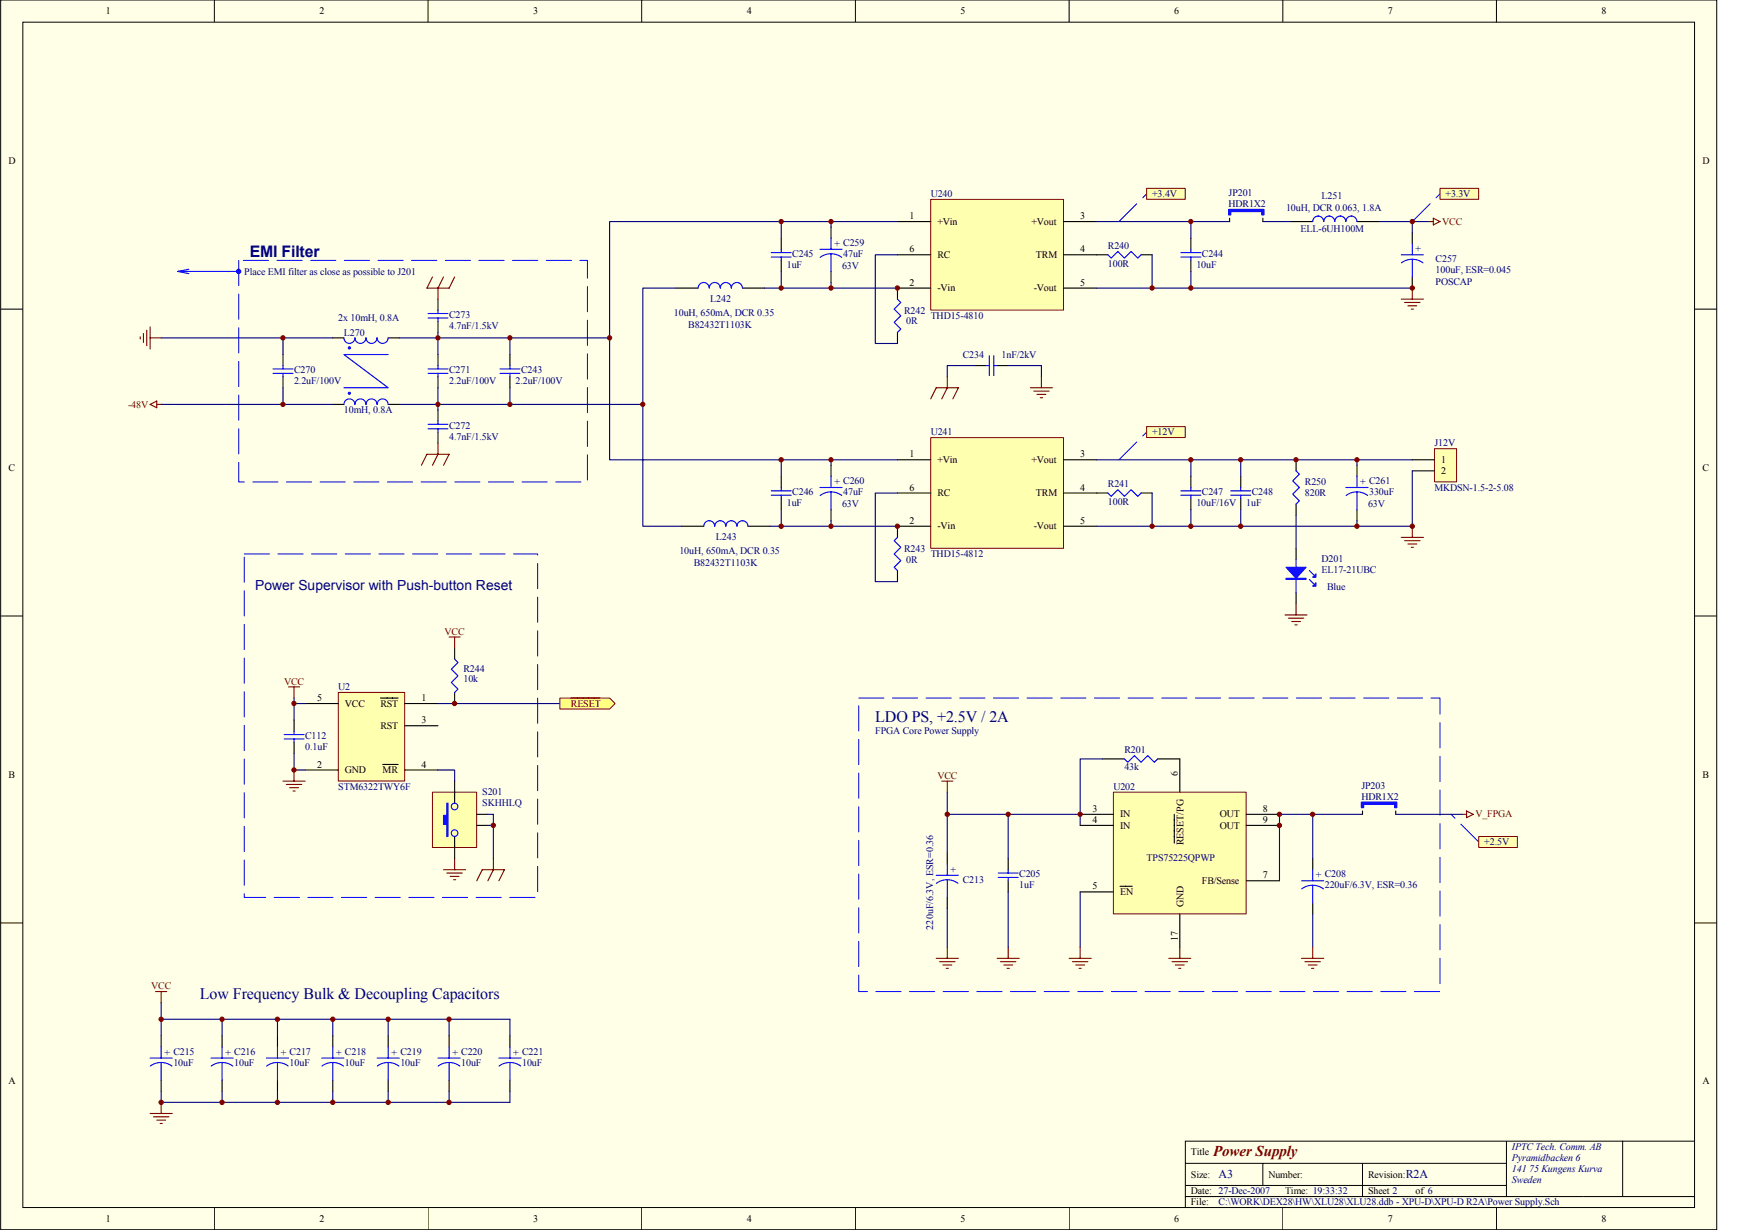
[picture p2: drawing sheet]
<svg xmlns="http://www.w3.org/2000/svg" width="420mm" height="297mm" viewBox="0 0 420 297" stroke-linecap="round" stroke-linejoin="round" font-family="sans-serif">
<path d="M.2 0h414.3v297h-414.3z" fill="#ffffe8"/>
<g fill="none" stroke="#000" stroke-width=".24">
<path d="M.2 0h414.3v297h-414.3zM5.5 5.4h403.7v286.2h-403.7zM51.8 0v5.4M103.4 0v5.4M154.9 0v5.4M206.6 0v5.4M258.2 0v5.4M309.8 0v5.4M361.3 0v5.4M.2 74.7h5.3M409.2 74.7h5.4M.2 148.8h5.3"/>
<path d="M409.2 148.8h5.4M.2 222.9h5.3M409.2 222.9h5.4M363.8 275.6v13.4M391.8 275.6h-105.6v16M409.2 275.6h-17.4v13.4M51.8 291.6v5.4M103.4 291.6v5.4M154.9 291.6v5.4M206.6 291.6v5.4M258.2 291.6v5.4M286.2 280.9h77.6"/>
<path d="M286.2 289h123M286.2 286.3h77.6M304.9 280.9v5.4M309.8 291.6v5.4M329 280.9v8.1M361.3 291.6v5.4"/>
</g>
<g fill="none" stroke="#000" stroke-width=".27">
<path d="M266.2 183.3h5.3M279.5 183.3h5.4M228.7 206v2.7M228.7 216.7v2.7M243.4 207.3v2.7M243.4 212.7v2.7M317 207.3v2.7M317 218.1v2.6M38.9 250.2v2.6M53.6 250.2v2.6M67 250.2v2.6M80.4 250.2v2.6"/>
<path d="M93.7 250.2v2.6M108.4 250.2v2.6M123.1 250.2v2.6M38.9 260.9v2.6M53.6 260.9v2.6M67 260.9v2.6M80.4 260.9v2.6M93.7 260.9v2.6M108.4 260.9v2.6M123.1 260.9v2.6"/>
</g>
<g fill="none" stroke="#00f" stroke-width=".27">
<path d="M271.5 183.3l.8 .8 1.6-1.6 1.6 1.6 1.6-1.6 1.6 1.6 .8-.8M226.1 211.4h5.3M226.1 213.3a4.3 4.3 0 0 1 5.2 0M228.7 208.7v2.7M228.7 212.4v4.3M241 210.8h4.9M241 211.9h4.9M243.4 210v.8M243.4 211.9v.8M314.3 212.7h5.3M314.3 214.7a4.4 4.4 0 0 1 5.3 0M317 210v2.7"/>
<path d="M317 213.8v4.3M36.2 255.5h5.4M36.3 257.5a4.4 4.4 0 0 1 5.2 0M38.9 252.8v2.7M38.9 256.6v4.3M51 255.5h5.3M51 257.5a4.3 4.3 0 0 1 5.2 0M53.6 252.8v2.7M53.6 256.6v4.3M64.3 255.5h5.4M64.4 257.5a4.3 4.3 0 0 1 5.2 0M67 252.8v2.7"/>
<path d="M67 256.6v4.3M77.7 255.5h5.3M77.7 257.5a4.3 4.3 0 0 1 5.2 0M80.4 252.8v2.7M80.4 256.6v4.3M91.1 255.5h5.3M91.1 257.5a4.3 4.3 0 0 1 5.2 0M93.7 252.8v2.7M93.7 256.6v4.3M105.8 255.5h5.3M105.8 257.5a4.4 4.4 0 0 1 5.2 0M108.4 252.8v2.7"/>
<path d="M108.4 256.6v4.3M120.5 255.5h5.3M120.5 257.5a4.3 4.3 0 0 1 5.2 0M123.1 252.8v2.7M123.1 256.6v4.3"/>
</g>
<g fill="none" stroke="#000080" stroke-width=".27">
<path d="M228.7 191.3v5.4M243.4 196.7h17.4v2.6M243.4 196.7h-14.7v9.3M243.4 196.7v10.6M317 196.7v10.6M329 196.7h-20v2.6M228.7 219.4v9.4M243.4 215.4v13.4M260.8 215.4v13.4M317 220.7v8.1M38.9 246.1h84.2v4.1M38.9 242.1v8.1"/>
<path d="M53.6 246.1v4.1M67 246.1v4.1M80.4 246.1v4.1M93.7 246.1v4.1M108.4 246.1v4.1M38.9 263.5v2.7h84.2v-2.7M53.6 263.5v2.7M67 263.5v2.7M80.4 263.5v2.7M93.7 263.5v2.7M108.4 263.5v2.7"/>
</g>
<g fill="none" stroke="#800000" stroke-width=".27">
<path d="M227.4 188.6h2.7M228.7 188.6v2.7M353.1 196.7h1M354.1 195.9l1.6 .8-1.6 .8zM37.6 239.5h2.7M38.9 239.5v2.6M226.1 231.4h5.3M226.9 232.2h3.7M227.7 233h2.1M228.5 233.8h.5M228.7 228.8v2.6M240.8 231.4h5.3"/>
<path d="M241.6 232.2h3.7M242.4 233h2.1M243.2 233.8h.5M243.4 228.8v2.6M258.2 231.4h5.3M259 232.2h3.7M259.8 233h2.1M260.6 233.8h.5M260.8 228.8v2.6M282.2 231.4h5.4M283 232.2h3.8M283.8 233h2.2"/>
<path d="M284.6 233.8h.5M284.9 228.8v2.6M314.3 231.4h5.3M315.1 232.2h3.7M315.9 233h2.1M316.7 233.8h.5M317 228.8v2.6M36.2 268.9h5.4M37.1 269.7h3.7M37.9 270.5h2.1M38.7 271.3h.5M38.9 266.2v2.7"/>
</g>
<path d="M268.9 191.3h32v29.4h-32z" fill="#ffffb0"/>
<path d="M268.8 191.3h32.1v29.4h-32.1z" fill="none" stroke="#800000" stroke-width=".24"/>
<path d="M260.8 196.7h8M260.8 199.3h8M283.6 196.7v6.9M284.9 183.3v8M300.9 196.7h8.1M300.9 199.3h8.1M260.8 215.4h8M270.5 214h2.9M300.9 212.7h8.1M284.9 220.7v8.1" fill="none" stroke="#000" stroke-width=".27"/>
<path d="M266.2 183.3h-5.4v13.4" fill="none" stroke="#000080" stroke-width=".27"/>
<path d="M207.4 168.6h140.3v70.9h-140.3v-70.9M357.1 203.3l-6.7-6.6" fill="none" stroke="#00f" stroke-width=".24" stroke-dasharray="6.1 2"/>
<path d="M357.1 202h9.3v2.7h-9.3z" fill="#ffffb0"/>
<path d="M357.1 202h9.3v2.7h-9.3z" fill="none" stroke="#800000" stroke-width=".24"/>
<path d="M309 199.3v13.4" fill="none" stroke="#000080" stroke-width=".27"/>
<path d="M224.8 48.2h32v26.7h-32z" fill="#ffffb0"/>
<path d="M224.7 48.2h32.1v26.7h-32.1z" fill="none" stroke="#800000" stroke-width=".24"/>
<g fill="none" stroke="#000" stroke-width=".27">
<path d="M216.7 53.5h8M256.8 53.5h8M287.6 57.5v2.7M311.6 53.5h5.4M327.7 53.5h5.3M341 56.2v2.7M163.2 69.6h5.4M179.3 69.6h5.3M216.7 61.5h8M216.7 69.6h8M256.8 61.5h8M256.8 69.6h8"/>
<path d="M287.6 62.9v2.7M341 66.9v2.7M123.1 85.6v2.7M123.1 91v2.6"/>
</g>
<g fill="none" stroke="#00f" stroke-width=".27">
<path d="M317 53.5a1.32 1.32 0 0 1 1.3-1.3 1.32 1.32 0 0 1 1.3 1.3 1.33 1.33 0 0 1 1.4-1.3 1.33 1.33 0 0 1 1.3 1.3 1.33 1.33 0 0 1 1.3-1.3 1.33 1.33 0 0 1 1.4 1.3 1.34 1.34 0 0 1 1.3-1.3 1.34 1.34 0 0 1 1.3 1.3M341 58.9v2.6M168.6 69.6a1.33 1.33 0 0 1 1.3-1.4 1.33 1.33 0 0 1 1.3 1.4 1.33 1.33 0 0 1 1.4-1.4 1.33 1.33 0 0 1 1.3 1.4 1.33 1.33 0 0 1 1.3-1.4 1.33 1.33 0 0 1 1.4 1.4 1.34 1.34 0 0 1 1.3-1.4 1.34 1.34 0 0 1 1.4 1.4M285.1 62.1h4.9M285.1 61h4.9M287.6 60.2v.8M287.6 62.1v.8M338.4 61.5h5.3M338.4 63.5a4.3 4.3 0 0 1 5.2 0M341 62.6v4.3M120.7 90.2h4.8M120.7 89.1h4.8"/>
<path d="M123.1 88.3v.8M123.1 90.2v.8"/>
</g>
<path d="M160.6 53.5h56.1M287.6 53.5v4M333 53.5h12M184.6 69.6h32.1M287.6 65.6v4M123.1 81.6v4M123.1 93.6v4.1" fill="none" stroke="#000080" stroke-width=".27"/>
<path d="M345 53.5h1.1M346.1 52.7l1.6 .8-1.6 .8z" fill="none" stroke="#800000" stroke-width=".27"/>
<path d="M341 53.5l6.7-6.7" fill="none" stroke="#00f" stroke-width=".24" stroke-dasharray="6.1 2"/>
<path d="M347.7 45.5h9.3v2.6h-9.3z" fill="#ffffb0"/>
<path d="M347.7 45.5h9.3v2.6h-9.3z" fill="none" stroke="#800000" stroke-width=".24"/>
<g fill="none" stroke="#000080" stroke-width=".27">
<path d="M188.6 53.5v4M264.8 53.5h32.1M304.9 53.5h6.7M341 53.5v2.7M188.6 65.6v4M264.8 69.6h76.2M278.2 61.5v8.1M38.9 81.6h41.5M38.9 97.7h41.5M68.3 81.6v4M68.3 93.6v4.1M96.4 81.6h50.8"/>
<path d="M96.4 97.7h58.8M105.8 80.3v5.3M105.8 93.6v5.4M337 196.7h16.1"/>
</g>
<g fill="none" stroke="#800000" stroke-width=".27">
<path d="M35.4 79.7v3.8M36.2 78.9v5.4M104.4 66.9l-1.3 2.7h5.3l1.4-2.7M107.1 66.9l-1.3 2.7v2.6M338.4 72.2h5.3M339.2 73h3.7M340 73.9h2.1M340.8 74.7h.5M341 69.6v2.6M33.9 81.3v.6M34.6 80.5v2.2M36.2 81.6h2.7"/>
<path d="M36.2 97.7l1.7-.8v1.6zM37.9 97.7h1M101.8 112.4l1.3-2.7h5.3l-1.3 2.7M105.8 107v2.7l-1.4 2.7"/>
</g>
<path d="M270.2 53.5l6.7-6.7M57.6 62.9v53.5h84.2v-53.5h-84.2" fill="none" stroke="#00f" stroke-width=".24" stroke-dasharray="6.1 2"/>
<g fill="none" stroke="#000" stroke-width=".27">
<path d="M188.6 57.5v2.7M296.9 52.7v.8M304.9 52.7v.8M105.8 72.2v2.7M105.8 77.6v2.7M188.6 62.9v2.7M264.8 61.5h2.7M275.5 61.5h2.7M68.3 85.6v2.7M68.3 91v2.6M80.4 97.7h2.6M80.4 81.6h2.6"/>
<path d="M93.7 97.7h2.7M93.7 81.6h2.7M105.8 85.6v2.7M105.8 91v2.6M105.8 99v2.7M105.8 104.4v2.6M329 195.9v.8M337 195.9v.8"/>
</g>
<g fill="none" stroke="#00f" stroke-width=".27">
<path d="M42.9 65.6l2.7 .5M45.6 65l-2.7 .6h14.7M103.4 75.7h4.8M103.4 76.8h4.8M105.8 74.9v.8M105.8 76.8v.8M186.2 62.1h4.8M186.2 61h4.8M188.6 60.2v.8M188.6 62.1v.8M267.5 61.5l.8 .8 1.6-1.6 1.6 1.6 1.6-1.6 1.6 1.6 .8-.8M65.9 89.1h4.8"/>
<path d="M65.9 90.2h4.8M68.3 88.3v.8M68.3 90.2v.8M83 97.6a1.33 1.33 0 0 1 1.4-1.3 1.33 1.33 0 0 1 1.3 1.3 1.33 1.33 0 0 1 1.3-1.3 1.33 1.33 0 0 1 1.4 1.3 1.33 1.33 0 0 1 1.3-1.3 1.33 1.33 0 0 1 1.3 1.3M83 81.6a1.32 1.32 0 0 0 1.4 1.3 1.32 1.32 0 0 0 1.3-1.3 1.34 1.34 0 0 0 1.3 1.3 1.34 1.34 0 0 0 1.4-1.3 1.33 1.33 0 0 0 1.3 1.3 1.33 1.33 0 0 0 1.3-1.3M91.1 97.6a1.32 1.32 0 0 1 1.3-1.3 1.32 1.32 0 0 1 1.3 1.3M91.1 81.6a1.32 1.32 0 0 0 1.3 1.3 1.32 1.32 0 0 0 1.3-1.3M93.7 85.6h-10.7l10.7 8h-10.7M103.4 89.1h4.8M103.4 90.2h4.8M105.8 88.3v.8M105.8 90.2v.8"/>
<path d="M103.4 102.5h4.8M103.4 103.5h4.8M105.8 101.7v.8M105.8 103.5v.9"/>
</g>
<circle cx="57.6" cy="65.5" r=".52" fill="#00f" stroke="#00f" stroke-width=".24"/>
<g fill="#00f" stroke="#00f" stroke-width=".27">
<path d="M328.7 193.7h8.6v1.4h-.5v-.9h-7.5v.9h-.6z" fill-rule="evenodd"/>
<path d="M296.7 50.6h8.5v1.3h-.5v-.8h-7.5v.8h-.5z" fill-rule="evenodd"/>
<circle cx="84.4" cy="95" r=".25"/>
<circle cx="84.4" cy="84" r=".25"/>
</g>
<path d="M276.9 45.5h9.3v2.6h-9.3z" fill="#ffffb0"/>
<path d="M276.9 45.5h9.3v2.6h-9.3z" fill="none" stroke="#800000" stroke-width=".24"/>
<path d="M224.7 96.3l1.4-2.7h5.3l-1.3 2.7M228.7 91v2.6l-1.3 2.7M248.8 93.6h5.3M249.6 94.4h3.7M250.4 95.2h2.1M251.2 96.1h.5M251.5 91v2.6" fill="none" stroke="#800000" stroke-width=".27"/>
<path d="M200.7 54.8v2.7M200.7 65.6v2.6M235.4 88.3h2.7M240.8 88.3h2.6" fill="none" stroke="#000" stroke-width=".27"/>
<path d="M200.7 57.5v2.7M198 60.2h5.3M198 62.1a4.3 4.3 0 0 1 5.3 0M200.7 61.3v4.3M238.1 88.3h.8M238.9 85.9v4.8M240 88.3h.8M240 85.9v4.8" fill="none" stroke="#00f" stroke-width=".27"/>
<path d="M200.7 53.5v1.3M200.7 68.2v1.4M235.4 88.3h-6.7v2.7M243.4 88.3h8.1v2.7" fill="none" stroke="#000080" stroke-width=".27"/>
<path d="M224.8 105.7h32v26.7h-32z" fill="#ffffb0"/>
<path d="M224.7 105.7h32.1v26.7h-32.1z" fill="none" stroke="#800000" stroke-width=".24"/>
<path d="M216.7 111h8M216.7 119.1h8M256.8 111h8M256.8 119.1h10.7M275.5 119.1h2.7M287.6 115v2.7M216.7 127.1h8M256.8 127.1h8M287.6 120.4v2.7" fill="none" stroke="#000" stroke-width=".27"/>
<path d="M267.5 119.1l.8 .8 1.6-1.6 1.6 1.6 1.6-1.6 1.6 1.6 .8-.8M285.1 119.6h4.9M285.1 118.5h4.9M287.6 117.7v.8M287.6 119.6v.8" fill="none" stroke="#00f" stroke-width=".27"/>
<path d="M278.2 119.1v8M287.6 111v4M287.6 123.1v4" fill="none" stroke="#000080" stroke-width=".27"/>
<path d="M270.2 111l6.7-6.6" fill="none" stroke="#00f" stroke-width=".24" stroke-dasharray="6.1 2"/>
<path d="M276.9 103h9.3v2.7h-9.3z" fill="#ffffb0"/>
<path d="M276.9 103h9.3v2.7h-9.3z" fill="none" stroke="#800000" stroke-width=".24"/>
<g fill="none" stroke="#000" stroke-width=".27">
<path d="M216.7 69.6v2.6M216.7 80.3v2.7M188.6 115v2.7M200.7 112.4v2.6M299.6 115v2.7M327.7 112.4v2.6M164.6 127.1h5.3M180.6 127.1h5.4M188.6 120.4v2.7M200.7 123.1v2.7M216.7 127.1v2.7M216.7 137.8v2.7"/>
<path d="M299.6 120.4v2.7M327.7 123.1v2.7"/>
</g>
<g fill="none" stroke="#00f" stroke-width=".27">
<path d="M216.7 72.2l.8 .8-1.6 1.7 1.6 1.6-1.6 1.6 1.6 1.6-.8 .8M186.2 119.6h4.8M186.2 118.5h4.8M188.6 117.7v.8M188.6 119.6v.8M198 117.7h5.3M198 119.7a4.3 4.3 0 0 1 5.3 0M200.7 115v2.7M200.7 118.8v4.3M297.2 119.6h4.8M297.2 118.5h4.8M299.6 117.7v.8"/>
<path d="M299.6 119.6v.8M325 117.7h5.3M325 119.7a4.3 4.3 0 0 1 5.3 0M327.7 115v2.7M327.7 118.8v4.3M169.9 127.1a1.32 1.32 0 0 1 1.4-1.3 1.32 1.32 0 0 1 1.3 1.3 1.33 1.33 0 0 1 1.3-1.3 1.33 1.33 0 0 1 1.3 1.3 1.34 1.34 0 0 1 1.4-1.3 1.34 1.34 0 0 1 1.3 1.3 1.33 1.33 0 0 1 1.4-1.3 1.33 1.33 0 0 1 1.3 1.3M216.7 129.8l-.8 .8 1.6 1.6-1.6 1.6 1.6 1.6-1.6 1.6 .8 .8"/>
</g>
<g fill="none" stroke="#000080" stroke-width=".27">
<path d="M160.6 53.5h-13.4v57.5h41.4M163.2 69.6h-8v57.5h9.4M216.7 61.5h-5.3v21.5h5.3M188.6 111v4M188.6 111h28.1M200.7 111v1.4M216.7 119.1h-5.3v21.4h5.3M264.8 111h76.2M299.6 111v4M327.7 111v1.4M186 127.1h30.7M188.6 123.1v4"/>
<path d="M200.7 125.8v1.3M264.8 127.1h76.2M299.6 123.1v4M327.7 125.8v1.3"/>
</g>
<path d="M338.4 129.8h5.3M339.2 130.6h3.7M340 131.4h2.1M340.8 132.2h.5M341 127.1v2.7" fill="none" stroke="#800000" stroke-width=".27"/>
<path d="M346.4 108.4h5.3v8h-5.3z" fill="#ffffb0"/>
<path d="M346.4 108.4h5.3v8h-5.3z" fill="none" stroke="#800000" stroke-width=".24"/>
<path d="M313 111v2.7M341 111h5.4M341 113.7h5.4M313 121.7v2.7M313 132.4v2.7M313 143.2v2.6" fill="none" stroke="#000" stroke-width=".27"/>
<path d="M341 113.7v13.4M313 124.4v8M105.8 185.9h4v2.7" fill="none" stroke="#000080" stroke-width=".27"/>
<path d="M313 113.7l.8 .8-1.6 1.6 1.6 1.6-1.6 1.6 1.6 1.6-.8 .8M313 135.1v8.1M316.2 139.9l1 1.1M316.2 137.8l1 1.1" fill="none" stroke="#00f" stroke-width=".27"/>
<g fill="#00f" stroke="#00f" stroke-width=".27">
<path d="M310.5 137h4.9l-2.4 2.7z"/>
<path d="M317.8 140.7v.8h-.8z"/>
<path d="M317.8 138.6v.8h-.8z"/>
<path d="M310.5 139.7h4.9v.2h-4.9z" fill-rule="evenodd"/>
</g>
<path d="M310.3 148.5h5.3M311.1 149.3h3.7M311.9 150.1h2.1M312.7 150.9h.5M313 145.8v2.7M107.1 210h5.3M107.9 210.8h3.7M108.7 211.6h2.1M109.5 212.4h.5M109.8 207.3v2.7" fill="none" stroke="#800000" stroke-width=".27"/>
<g fill="#800000" stroke="#800000" stroke-width=".24">
<circle cx="38.9" cy="266.2" r=".53"/>
<circle cx="38.9" cy="246.1" r=".53"/>
<circle cx="93.7" cy="266.2" r=".53"/>
<circle cx="67" cy="246.1" r=".53"/>
<circle cx="67" cy="266.2" r=".53"/>
<circle cx="53.6" cy="246.1" r=".53"/>
<circle cx="53.6" cy="266.2" r=".53"/>
<circle cx="108.4" cy="266.2" r=".53"/>
<circle cx="108.4" cy="246.1" r=".53"/>
<circle cx="93.7" cy="246.1" r=".53"/>
<circle cx="80.4" cy="246.1" r=".53"/>
<circle cx="80.4" cy="266.2" r=".53"/>
<circle cx="260.8" cy="196.6" r=".52"/>
<circle cx="243.4" cy="196.6" r=".52"/>
<circle cx="308.9" cy="199.3" r=".53"/>
<circle cx="308.9" cy="196.6" r=".52"/>
<circle cx="317" cy="196.6" r=".52"/>
<circle cx="228.7" cy="196.6" r=".52"/>
<circle cx="216.7" cy="69.6" r=".53"/>
<circle cx="123.1" cy="81.6" r=".53"/>
<circle cx="123.1" cy="97.7" r=".52"/>
<circle cx="287.5" cy="53.5" r=".52"/>
<circle cx="287.5" cy="69.6" r=".53"/>
<circle cx="341" cy="69.6" r=".53"/>
<circle cx="341" cy="53.5" r=".52"/>
<circle cx="68.3" cy="81.6" r=".53"/>
<circle cx="68.3" cy="97.7" r=".52"/>
<circle cx="155.2" cy="97.7" r=".52"/>
<circle cx="147.2" cy="81.6" r=".53"/>
<circle cx="105.7" cy="81.6" r=".53"/>
<circle cx="105.7" cy="97.7" r=".52"/>
<circle cx="188.6" cy="53.5" r=".52"/>
<circle cx="188.6" cy="69.6" r=".53"/>
<circle cx="278.2" cy="69.6" r=".53"/>
<circle cx="200.7" cy="53.5" r=".52"/>
<circle cx="200.7" cy="69.6" r=".53"/>
<circle cx="216.7" cy="127.1" r=".53"/>
<circle cx="287.5" cy="111" r=".52"/>
<circle cx="287.5" cy="127.1" r=".53"/>
<circle cx="278.2" cy="127.1" r=".53"/>
<circle cx="200.7" cy="111" r=".52"/>
<circle cx="200.7" cy="127.1" r=".53"/>
<circle cx="188.6" cy="111" r=".52"/>
<circle cx="188.6" cy="127.1" r=".53"/>
<circle cx="299.6" cy="111" r=".52"/>
<circle cx="299.6" cy="127.1" r=".53"/>
<circle cx="341" cy="127.1" r=".53"/>
<circle cx="327.7" cy="111" r=".52"/>
<circle cx="327.7" cy="127.1" r=".53"/>
</g>
<path d="M104.4 191.3h10.7v13.4h-10.7z" fill="#ffffb0"/>
<path d="M104.4 191.3h10.7v13.4h-10.7z" fill="none" stroke="#800000" stroke-width=".24"/>
<path d="M109.8 188.6v5.4M115.1 199.3h2.7M115.1 196.7h2.7M109.8 202v5.3" fill="none" stroke="#000" stroke-width=".27"/>
<path d="M107.9 194h.3v8h-.3v-2.9h-.8v-2.2h.8z" fill-rule="evenodd" fill="#00f" stroke="#00f" stroke-width=".27"/>
<g fill="none" stroke="#00f" stroke-width=".27">
<circle cx="109.8" cy="194.8" r=".8"/>
<circle cx="109.8" cy="201.2" r=".8"/>
</g>
<path d="M115.1 212.7l1.3-2.7h5.4l-1.3 2.7M119.1 207.3v2.7l-1.3 2.7" fill="none" stroke="#800000" stroke-width=".27"/>
<path d="M117.8 196.7h1.3v10.6M117.8 199.3h1.3" fill="none" stroke="#000080" stroke-width=".27"/>
<path d="M59 133.8h70.8v82.9h-70.8v-82.9" fill="none" stroke="#00f" stroke-width=".24" stroke-dasharray="6.1 2"/>
<path d="M81.7 167.2h16v21.4h-16z" fill="#ffffb0"/>
<path d="M81.7 167.2h16v21.4h-16z" fill="none" stroke="#800000" stroke-width=".24"/>
<path d="M71 173.9v2.7M71 179.3v2.6M73.7 169.9h8M91.9 168.6h4.2M97.7 169.9h8.1M97.7 175.3h8.1M73.7 185.9h8M92.4 184.6h3.7M97.7 185.9h8.1" fill="none" stroke="#000" stroke-width=".27"/>
<path d="M71 168.6v1.3h2.7M71 169.9v4M105.8 169.9h29.4M71 181.9v4h2.7" fill="none" stroke="#000080" stroke-width=".27"/>
<path d="M69.7 165.9h2.6M71 165.9v2.7M68.3 188.6h5.4M69.1 189.4h3.8M69.9 190.2h2.2M70.7 191h.6M71 185.9v2.7" fill="none" stroke="#800000" stroke-width=".27"/>
<path d="M68.6 177.4h4.8M68.6 178.5h4.8M71 176.6v.8M71 178.5v.8" fill="none" stroke="#00f" stroke-width=".27"/>
<g fill="#800000" stroke="#800000" stroke-width=".24">
<circle cx="119.1" cy="199.3" r=".53"/>
<circle cx="71" cy="185.9" r=".52"/>
<circle cx="71" cy="169.9" r=".53"/>
</g>
<path d="M135.2 168.6h12l1.3 1.3-1.3 1.3h-12z" fill-rule="evenodd" fill="#ffff80" stroke="#800000" stroke-width=".24"/>
<path d="M108.4 153.8h2.7M109.8 153.8v2.7M137.8 168.6h7" fill="none" stroke="#800000" stroke-width=".27"/>
<path d="M109.8 156.5v2.7M109.8 167.2v2.7" fill="none" stroke="#000" stroke-width=".27"/>
<path d="M109.8 159.2l.8 .8-1.6 1.6 1.6 1.6-1.6 1.6 1.6 1.6-.8 .8" fill="none" stroke="#00f" stroke-width=".27"/>
<g fill="#800000" stroke="#800000" stroke-width=".24">
<circle cx="109.8" cy="169.9" r=".53"/>
<circle cx="312.9" cy="111" r=".52"/>
</g>
<g font-size="3.9" fill="#000080">
<text x="211.4" y="174.4">LDO PS, +2.5V / 2A</text>
<text x="48.3" y="241.3">Low Frequency Bulk &amp; Decoupling Capacitors</text>
</g>
<text font-size="3.8" fill="#000080" x="60.3" y="62.1">EMI Filter</text>
<text font-size="3.6" fill="#800000" x="292.9" y="279.1">Power Supply</text>
<text font-size="3.4" fill="#000080" x="61.6" y="142.4">Power Supervisor with Push-button Reset</text>
<g font-size="2.9" fill="#000080">
<text x="294.2" y="284.5">A3</text>
<text x="339.4" y="284.5">R2A</text>
</g>
<g font-size="2.4">
<text x="25.6" y="3.4">1</text>
<text x="77.2" y="3.4">2</text>
<text x="128.7" y="3.4">3</text>
<text x="180.3" y="3.4">4</text>
<text x="232" y="3.4">5</text>
<text x="283.6" y="3.4">6</text>
<text x="335.1" y="3.4">7</text>
<text x="386.7" y="3.4">8</text>
<text x="2" y="39.6">D</text>
<text x="411.1" y="39.6">D</text>
<text x="219.7" y="52.9">1</text>
<text x="260.8" y="52.9">3</text>
<text x="226.3" y="54.3">+Vin</text>
<text x="249.1" y="54.3">+Vout</text>
<text x="219.7" y="61">6</text>
<text x="226.3" y="62.3">RC</text>
<text x="250.1" y="62.3">TRM</text>
<text x="260.8" y="61">4</text>
<text x="219.7" y="69">2</text>
<text x="226.3" y="70.3">-Vin</text>
<text x="249.6" y="70.3">-Vout</text>
<text x="260.8" y="69">5</text>
<text x="2" y="113.7">C</text>
<text x="219.7" y="110.4">1</text>
<text x="226.3" y="111.8">+Vin</text>
<text x="249.1" y="111.8">+Vout</text>
<text x="260.8" y="110.4">3</text>
<text x="348" y="111.8">1</text>
<text x="411.1" y="113.7">C</text>
<text x="219.7" y="118.5">6</text>
<text x="226.3" y="119.8">RC</text>
<text x="250.1" y="119.8">TRM</text>
<text x="260.8" y="118.5">4</text>
<text x="348" y="114.5">2</text>
<text x="219.7" y="126.5">2</text>
<text x="226.3" y="127.8">-Vin</text>
<text x="249.6" y="127.8">-Vout</text>
<text x="260.8" y="126.5">5</text>
<text x="76.6" y="169.3">5</text>
<text x="83.3" y="170.7">VCC</text>
<text x="91.9" y="170.7">RST</text>
<text x="101.8" y="169.3">1</text>
<text x="91.9" y="176">RST</text>
<text x="101.8" y="174.7">3</text>
<text x="76.6" y="185.4">2</text>
<text x="101.8" y="185.4">4</text>
<text x="2" y="187.8">B</text>
<text x="83.3" y="186.7">GND</text>
<text x="92.4" y="186.7">MR</text>
<text x="284.4" y="187.3" transform="rotate(-90 284.4 187.3)">6</text>
<text x="411.1" y="187.8">B</text>
<text x="263.8" y="196.1">3</text>
<text x="270.5" y="197.4">IN</text>
<text x="294.5" y="197.4">OUT</text>
<text x="304.9" y="196.1">8</text>
<text x="263.8" y="198.8">4</text>
<text x="270.5" y="200.1">IN</text>
<text x="294.5" y="200.1">OUT</text>
<text x="304.9" y="198.8">9</text>
<text x="285.8" y="204.2" transform="rotate(-90 285.8 204.2)">RESET/PG</text>
<text x="263.8" y="214.8">5</text>
<text x="290.2" y="213.5">FB/Sense</text>
<text x="304.9" y="212.1">7</text>
<text x="270.5" y="216.1">EN</text>
<text x="285.8" y="219.1" transform="rotate(-90 285.8 219.1)">GND</text>
<text x="284.4" y="227.2" transform="rotate(-90 284.4 227.2)">17</text>
<text x="2" y="261.9">A</text>
<text x="411.1" y="261.9">A</text>
<text x="287.6" y="279">Title</text>
<text x="287.6" y="284.4">Size:</text>
<text x="306.3" y="284.4">Number:</text>
<text x="330.3" y="284.4">Revision:</text>
<text x="287.6" y="288.4">Date: 27-Dec-2007</text>
<text x="287.6" y="291.1">File:</text>
<text x="310.3" y="288.4">Time: 19:33:32</text>
<text x="330.3" y="288.4">Sheet 2</text>
<text x="341.8" y="288.4">of 6</text>
<text x="25.6" y="295.1">1</text>
<text x="77.2" y="295.1">2</text>
<text x="128.7" y="295.1">3</text>
<text x="180.3" y="295.1">4</text>
<text x="232" y="295.1">5</text>
<text x="283.6" y="295.1">6</text>
<text x="335.1" y="295.1">7</text>
<text x="386.7" y="295.1">8</text>
</g>
<g font-size="2.4" fill="#000080">
<text x="224.7" y="47.6">U240</text>
<text x="278.2" y="47.6">+3.4V</text>
<text x="296.7" y="47.3">JP201</text>
<text x="349" y="47.6">+3.3V</text>
<text x="296.7" y="50">HDR1X2</text>
<text x="310.5" y="51.1">10uH, DCR 0.063, 1.8A</text>
<text x="319.1" y="48.1">L251</text>
<text x="201.5" y="59.6">+ C259</text>
<text x="314" y="56.1">ELL-6UH100M</text>
<text x="190" y="64.7">1uF</text>
<text x="191.3" y="62">C245</text>
<text x="203.3" y="65">63V</text>
<text x="203.6" y="62">47uF</text>
<text x="267.5" y="60.2">R240</text>
<text x="267.5" y="64.4">100R</text>
<text x="288.9" y="64.7">10uF</text>
<text x="290.2" y="62">C244</text>
<text x="341.8" y="61">+</text>
<text x="346.7" y="63.4">C257</text>
<text x="59" y="66.3">Place EMI filter as close as possible to J201</text>
<text x="346.7" y="66">100uF, ESR=0.045</text>
<text x="346.7" y="68.7">POSCAP</text>
<text x="81.7" y="77.6">2x 10mH, 0.8A</text>
<text x="108.4" y="76.8">C273</text>
<text x="162.7" y="76.2">10uH, 650mA, DCR 0.35</text>
<text x="171.5" y="73">L242</text>
<text x="218.3" y="75.9">R242</text>
<text x="224.7" y="77">THD15-4810</text>
<text x="83" y="81">L270</text>
<text x="108.4" y="79.4">4.7nF/1.5kV</text>
<text x="166.2" y="79.2">B82432T1103K</text>
<text x="218.9" y="78.4">0R</text>
<text x="232.5" y="86.4">C234</text>
<text x="241.8" y="86.4">1nF/2kV</text>
<text x="71" y="90.1">C270</text>
<text x="71" y="92.8">2.2uF/100V</text>
<text x="108.4" y="90.1">C271</text>
<text x="108.4" y="92.8">2.2uF/100V</text>
<text x="124.5" y="92.8">2.2uF/100V</text>
<text x="125.8" y="90.1">C243</text>
<text x="83" y="99.8">10mH, 0.8A</text>
<text x="108.4" y="103.5">C272</text>
<text x="108.4" y="106.2">4.7nF/1.5kV</text>
<text x="224.7" y="105.1">U241</text>
<text x="278.2" y="105.1">+12V</text>
<text x="346.4" y="107.8">J12V</text>
<text x="191.3" y="119.5">C246</text>
<text x="201.5" y="117.1">+ C260</text>
<text x="203.6" y="119.5">47uF</text>
<text x="267.5" y="117.7">R241</text>
<text x="290.2" y="119.5">C247</text>
<text x="302.3" y="119.5">C248</text>
<text x="315.1" y="117.1">R250</text>
<text x="315.1" y="119.8">820R</text>
<text x="328.5" y="117.1">+ C261</text>
<text x="330.6" y="119.5">330uF</text>
<text x="346.4" y="118.5">MKDSN-1.5-2-5.08</text>
<text x="190" y="122.2">1uF</text>
<text x="203.3" y="122.5">63V</text>
<text x="267.5" y="122">100R</text>
<text x="288.9" y="122.2">10uF/16V</text>
<text x="300.9" y="122.2">1uF</text>
<text x="330.3" y="122.5">63V</text>
<text x="172.9" y="130.5">L243</text>
<text x="164.1" y="133.7">10uH, 650mA, DCR 0.35</text>
<text x="167.5" y="136.7">B82432T1103K</text>
<text x="218.3" y="133.2">R243</text>
<text x="218.9" y="135.9">0R</text>
<text x="224.7" y="134.5">THD15-4812</text>
<text x="319.1" y="135.6">D201</text>
<text x="319.1" y="138.3">EL17-21UBC</text>
<text x="320.5" y="142.6">Blue</text>
<text x="81.7" y="166.6">U2</text>
<text x="111.9" y="162.4">R244</text>
<text x="111.9" y="164.8">10k</text>
<text x="73.7" y="178.4">C112</text>
<text x="211.4" y="177.4">FPGA Core Power Supply</text>
<text x="73.7" y="181.1">0.1uF</text>
<text x="271.5" y="181.9">R201</text>
<text x="271.5" y="185.9">43k</text>
<text x="81.7" y="190.7">STM6322TWY6F</text>
<text x="268.8" y="190.7">U202</text>
<text x="328.7" y="190.5">JP203</text>
<text x="116.4" y="192.1">S201</text>
<text x="116.4" y="194.7">SKHHLQ</text>
<text x="328.7" y="193.1">HDR1X2</text>
<text x="276.9" y="207.9">TPS75225QPWP</text>
<text x="358.4" y="204.1">+2.5V</text>
<text x="229.5" y="210.8">+</text>
<text x="232.5" y="213.2">C213</text>
<text x="246.1" y="211.9">C205</text>
<text x="246.1" y="214.5">1uF</text>
<text x="317.8" y="212.1">+ C208</text>
<text x="319.9" y="214.5">220uF/6.3V, ESR=0.36</text>
<text x="225.3" y="224.5" transform="rotate(-90 225.3 224.5)">220uF/6.3V, ESR=0.36</text>
<text x="39.7" y="254.9">+ C215</text>
<text x="41.9" y="257.3">10uF</text>
<text x="54.4" y="254.9">+ C216</text>
<text x="56.6" y="257.3">10uF</text>
<text x="67.8" y="254.9">+ C217</text>
<text x="69.9" y="257.3">10uF</text>
<text x="81.2" y="254.9">+ C218</text>
<text x="83.3" y="257.3">10uF</text>
<text x="94.5" y="254.9">+ C219</text>
<text x="96.7" y="257.3">10uF</text>
<text x="109.2" y="254.9">+ C220</text>
<text x="111.4" y="257.3">10uF</text>
<text x="123.9" y="254.9">+ C221</text>
<text x="126.1" y="257.3">10uF</text>
<text x="365.1" y="277.7">IPTC Tech. Comm. AB</text>
<text x="365.1" y="280.4">Pyramidbacken 6</text>
<text x="365.1" y="283">141 75 Kungens Kurva</text>
<text x="365.1" y="285.7">Sweden</text>
<text x="294.2" y="291.1">C:\WORK\DEX28\HW\XLU28\XLU28.ddb - XPU-D\XPU-D R2A\Power Supply.Sch</text>
</g>
<g font-size="2.4" fill="#800000">
<text x="348.2" y="54.3">VCC</text>
<text x="30.9" y="98.4">-48V</text>
<text x="107.4" y="153.3">VCC</text>
<text x="68.6" y="165.3">VCC</text>
<text x="137.8" y="170.7">RESET</text>
<text x="226.3" y="188">VCC</text>
<text x="356.3" y="197.4">V_FPGA</text>
<text x="36.5" y="238.9">VCC</text>
</g>
</svg>
